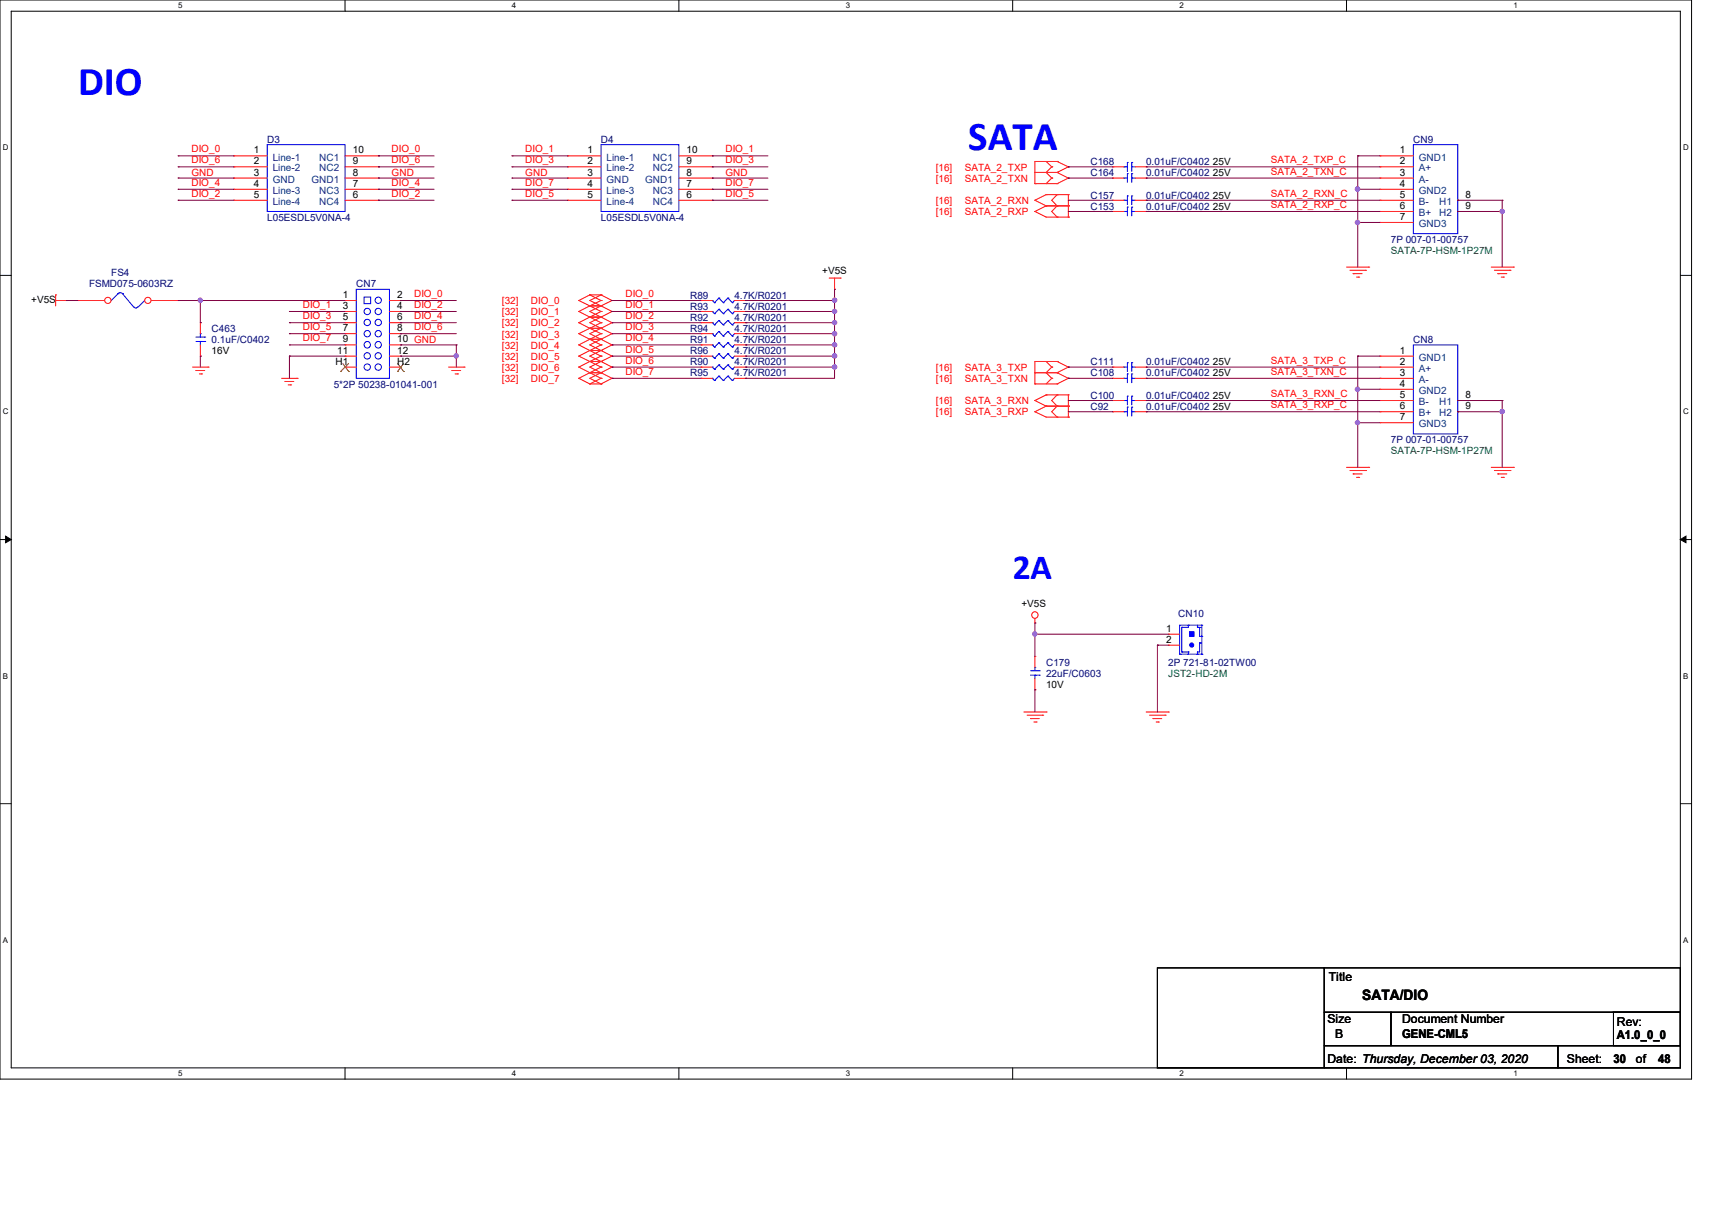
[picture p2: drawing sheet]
<svg xmlns="http://www.w3.org/2000/svg" width="297mm" height="210mm" viewBox="0 0 297 210" stroke-linecap="round" stroke-linejoin="round" font-family="sans-serif">
<path d="M0 0h293.5v187.3h-293.5zM1.9 1.9h289.6v183.4h-289.6z" fill="none" stroke="#000" stroke-width=".17"/>
<g fill="#fff">
<path d="M30.9 .2h.8v1.5h-.8z"/>
<path d="M30.9 185.5h.8v1.6h-.8z"/>
</g>
<path d="M59.9 0v1.9M59.9 185.3v2" fill="none" stroke="#000" stroke-width=".17"/>
<g fill="#fff">
<path d="M88.8 .2h.8v1.5h-.8z"/>
<path d="M88.8 185.5h.8v1.6h-.8z"/>
</g>
<path d="M117.8 0v1.9M117.8 185.3v2" fill="none" stroke="#000" stroke-width=".17"/>
<g fill="#fff">
<path d="M146.7 .2h.8v1.5h-.8z"/>
<path d="M146.7 185.5h.8v1.6h-.8z"/>
</g>
<path d="M175.7 0v1.9M175.7 185.3v2" fill="none" stroke="#000" stroke-width=".17"/>
<g fill="#fff">
<path d="M204.6 .2h.8v1.5h-.8z"/>
<path d="M204.6 185.5h.8v1.6h-.8z"/>
</g>
<path d="M233.6 0v1.9M233.6 185.3v2" fill="none" stroke="#000" stroke-width=".17"/>
<g fill="#fff">
<path d="M262.6 .2h.7v1.5h-.7z"/>
<path d="M262.6 185.5h.7v1.6h-.7z"/>
<path d="M.5 24.8h1v1.6h-1z"/>
<path d="M292 24.8h1v1.6h-1z"/>
<path d="M.5 70.7h1v1.5h-1z"/>
<path d="M292 70.7h1v1.5h-1z"/>
</g>
<path d="M0 47.8h1.9M291.5 47.8h2" fill="none" stroke="#000" stroke-width=".17"/>
<g fill="#fff">
<path d="M.5 116.5h.9v1.6h-.9z"/>
<path d="M292 116.5h.9v1.6h-.9z"/>
</g>
<path d="M0 93.6h1.9M291.5 93.6h2" fill="none" stroke="#000" stroke-width=".17"/>
<path d="M1 93l.9 .6-.9 .6zM291.5 93.6l1-.6v1.2z" fill="#000" stroke="#000" stroke-width=".17"/>
<g fill="#fff">
<path d="M.5 162.4h.9v1.5h-.9z"/>
<path d="M292 162.4h.9v1.5h-.9z"/>
</g>
<path d="M0 139.5h1.9M291.5 139.5h2M200.8 168h28.9v17.3h-28.9zM229.7 175.7h11.6v5.8h-11.6zM229.7 168h61.8v7.7h-61.8zM241.3 175.7h50.2v5.8h-50.2zM279.9 175.7h11.6v5.8h-11.6zM229.7 181.5h40.6v3.8h-40.6zM270.3 181.5h21.2v3.8h-21.2z" fill="none" stroke="#000" stroke-width=".17"/>
<g fill="none" stroke="#f00" stroke-width=".17">
<path d="M98.5 27.1h.1M98.5 29h.1M98.5 30.9h.1M98.5 32.9h.1M98.5 34.8h.1M98.5 27.1h5.8M98.5 29h5.8M98.5 30.9h5.8M98.5 32.9h5.8M98.5 34.8h5.8M117.8 27.1h5.8M117.8 29h5.8"/>
<path d="M117.8 30.9h5.8M117.8 32.9h5.8M117.8 34.8h5.8M123.6 29h.1M123.6 32.9h.1M123.6 34.8h.1M123.6 27.1h.1M123.6 30.9h.1M179.5 31.9h.1M179.5 29.9h.1M179.5 34.8h.1M179.5 36.7h.1"/>
<path d="M179.5 29.9h3.9M179.5 31.9h3.9M179.5 34.8l2 .9M179.5 36.7l2 1h3.8M181.5 33.8h.1M181.5 35.7h.1M181.5 28l1 1M181.5 35.7h3.8M181.5 33.8l-2 1M181.5 33.8h3.8M181.5 35.7l-2 1M182.5 30.9h.1"/>
<path d="M182.5 29h.1M182.5 30.9l-1 1M182.5 29l-1 .9 1 1M183.4 29.9h.1M183.4 31.9h.1M183.4 28h.1M183.4 35.7h.1M183.4 33.8h.1M183.4 37.7h.1M183.4 28h-3.9v3.9M183.4 29.9l1.9 1M183.4 28l1.9 1"/>
<path d="M183.4 33.8l-.9 1 .9 .9M183.4 35.7l-.9 1 .9 1M185.3 30.9h.1M185.3 29h.1M185.3 35.7h.1M185.3 33.8h.1M185.3 37.7h.1M185.3 30.9l-1.9 1M185.3 29l-1.9 .9M185.3 33.8v3.9M193 36.7h.1M193 36.7h2"/>
<path d="M196.9 36.7h1.9M198.8 36.7h.1M9.7 51.2h.1M9.7 52.2h1.9M9.7 51.2v1.9M11.6 52.2h.1M100.4 57.9h.1M100.4 59.9h.1M100.4 52.2h.1M100.4 54.1h.1M100.4 56h.1M100.4 57.9l1.9 1"/>
<path d="M100.4 59.9l1.9 .9M100.4 52.2l1.9 .9M100.4 54.1l1.9 .9M100.4 56l1.9 1M102.3 58.9h.1M102.3 57h.1M102.3 53.1h.1M102.3 51.2h.1M102.3 55h.1M102.3 58.9h2M102.3 57h2M102.3 57l-1.9 .9"/>
<path d="M102.3 57l2 .9M102.3 58.9l-1.9 1M102.3 58.9l2 1M102.3 53.1h2M102.3 51.2h2M102.3 51.2l-1.9 1M102.3 51.2l2 1M102.3 55h2M102.3 53.1l-1.9 1M102.3 53.1l2 1M102.3 55l-1.9 1M102.3 55l2 1"/>
<path d="M104.3 57h.1M104.3 58.9h.1M104.3 57.9h.1M104.3 59.9h.1M104.3 51.2h.1M104.3 53.1h.1M104.3 52.2h.1M104.3 55h.1M104.3 54.1h.1M104.3 56h.1M104.3 57l1.9 .9M104.3 57l-2 .9 2 1"/>
<path d="M104.3 57.9l-2 1M104.3 58.9l1.9 1M104.3 58.9l-2 1 2 .9M104.3 59.9l-2 .9M104.3 51.2l1.9 1M104.3 51.2l-2 1 2 .9M104.3 52.2l-2 .9M104.3 53.1l1.9 1M104.3 53.1l-2 1 2 .9M104.3 54.1l-2 .9M104.3 55l1.9 1M104.3 55l-2 1 2 1"/>
<path d="M104.3 56l-2 1M106.2 57.9h.1M106.2 59.9h.1M106.2 52.2h.1M106.2 54.1h.1M106.2 56h.1M106.2 57.9l-1.9 1M106.2 59.9l-1.9 .9M106.2 52.2l-1.9 .9M106.2 54.1l-1.9 .9M106.2 56l-1.9 1M143.8 48.3h2"/>
<path d="M144.8 50.2h.1M144.8 48.3v1.9M145.8 48.3h.1M233.6 46.4h3.8M234.2 46.9h2.7M234.7 47.5h.1M234.7 47.5h1.6M235.3 48.1h.4M235.7 48.1h.1M236.9 46.9h.1M237.4 46.4h.1M258.7 46.4h3.9"/>
<path d="M259.2 46.9h2.8M259.8 47.5h.1M259.8 47.5h1.6M260.4 48.1h.4M260.8 48.1h.1M262 46.9h.1M262.6 46.4h.1M33.4 63.7h2.7M34 64.3h.1M34 64.3h1.5M34.6 64.9h.4M35 64.9h.1"/>
<path d="M36.1 63.7h.1M48.9 65.7h2.7M49.4 66.2h.1M49.4 66.2h1.6M50 66.8h.4M50.4 66.8h.1M51.6 65.7h.1M77.8 63.7h2.7M78.4 64.3h.1M78.4 64.3h1.5M79 64.9h.4M79.4 64.9h.1"/>
<path d="M80.5 63.7h.1M100.4 63.7h.1M100.4 65.7h.1M100.4 61.8h.1M100.4 63.7l1.9 1M100.4 65.7l1.9 .9M100.4 61.8l1.9 .9M102.3 64.7h.1M102.3 62.7h.1M102.3 60.8h.1M102.3 66.6h.1M102.3 64.7h2"/>
<path d="M102.3 62.7h2M102.3 62.7l-1.9 1M102.3 62.7l2 1M102.3 60.8h2M102.3 66.6h2M102.3 64.7l-1.9 1M102.3 64.7l2 1M102.3 60.8l-1.9 1M102.3 60.8l2 1M104.3 62.7h.1M104.3 64.7h.1M104.3 63.7h.1"/>
<path d="M104.3 60.8h.1M104.3 66.6h.1M104.3 65.7h.1M104.3 61.8h.1M104.3 62.7l1.9 1M104.3 62.7l-2 1 2 1M104.3 63.7l-2 1M104.3 64.7l1.9 1M104.3 64.7l-2 1 2 .9M104.3 65.7l-2 .9M104.3 60.8l1.9 1M104.3 60.8l-2 1 2 .9"/>
<path d="M104.3 61.8l-2 .9M106.2 63.7h.1M106.2 65.7h.1M106.2 61.8h.1M106.2 63.7l-1.9 1M106.2 65.7l-1.9 .9M106.2 61.8l-1.9 .9M179.5 66.6h.1M179.5 64.7h.1M179.5 69.5h.1M179.5 71.5h.1M179.5 64.7h3.9"/>
<path d="M179.5 66.6h3.9M179.5 69.5l2 1M179.5 71.5l2 .9h3.8M181.5 68.5h.1M181.5 70.5h.1M181.5 62.7l1 1M181.5 70.5h3.8M181.5 68.5l-2 1M181.5 68.5h3.8M181.5 70.5l-2 1M182.5 65.7h.1M182.5 63.7h.1"/>
<path d="M182.5 65.7l-1 .9M182.5 63.7l-1 1 1 1M183.4 64.7h.1M183.4 66.6h.1M183.4 62.7h.1M183.4 70.5h.1M183.4 68.5h.1M183.4 72.4h.1M183.4 62.7h-3.9v3.9M183.4 64.7l1.9 1M183.4 62.7l1.9 1M183.4 68.5l-.9 1 .9 1"/>
<path d="M183.4 70.5l-.9 1 .9 .9M185.3 65.7h.1M185.3 63.7h.1M185.3 70.5h.1M185.3 68.5h.1M185.3 72.4h.1M185.3 68.5v3.9M185.3 65.7l-1.9 .9M185.3 63.7l-1.9 1M233.6 81.1h3.8M234.2 81.7h2.7M234.7 82.3h.1"/>
<path d="M234.7 82.3h1.6M235.3 82.8h.4M235.7 82.8h.1M236.9 81.7h.1M237.4 81.1h.1M258.7 81.1h3.9M259.2 81.7h2.8M259.8 82.3h.1M259.8 82.3h1.6M260.4 82.8h.4M260.8 82.8h.1M262 81.7h.1"/>
<path d="M262.6 81.1h.1M179.5 108.1h.1M179.5 107.4v.7M177.6 123.6h3.9M178.2 124.1h2.7M178.8 124.7h.1M178.8 124.7h1.5M179.4 125.3h.3M179.7 125.3h.1M180.9 124.1h.1M181.5 123.6h.1M198.8 123.6h3.9"/>
<path d="M199.4 124.1h2.7M200 124.7h.1M200 124.7h1.5M200.6 125.3h.4M201 125.3h.1M202.1 124.1h.1M202.7 123.6h.1"/>
<circle cx="179.5" cy="106.7" r=".56"/>
</g>
<g fill="none" stroke="#00f" stroke-width=".17">
<path d="M104.3 25.1h13.5v11.6h-13.5zM195 36.7h.1M195 36.7h.6M195.6 35.9h.1M195.6 35.9v1.6M196.3 35.9h.1M196.3 36.7h.1M196.3 36.7h.6M196.3 35.9v1.6M20.5 50.9l.4-.1 .4 .2M20.5 51h.1M20.5 51l-1.2 1.2"/>
<path d="M21.3 51h.1M21.3 51l1.9 2.3M23.9 53.3l-.3 .2-.4-.2M25.1 52.2h.1M25.1 52.2l-1.1 1.1"/>
</g>
<circle cx="18.7" cy="52.1" r=".54" fill="#fff" stroke="#f00" stroke-width=".17"/>
<path d="M13.5 52.2h.1M13.5 52.2h4.7" fill="none" stroke="#f00" stroke-width=".17"/>
<circle cx="25.7" cy="52.1" r=".54" fill="#fff" stroke="#f00" stroke-width=".17"/>
<g fill="none" stroke="#f00" stroke-width=".17">
<path d="M40.6 27.1h.1M40.6 29h.1M40.6 30.9h.1M40.6 32.9h.1M40.6 34.8h.1M40.6 27.1h5.8M40.6 29h5.8M40.6 30.9h5.8M40.6 32.9h5.8M40.6 34.8h5.8M59.9 27.1h5.8M59.9 29h5.8"/>
<path d="M59.9 30.9h5.8M59.9 32.9h5.8M59.9 34.8h5.8M65.7 29h.1M65.7 32.9h.1M65.7 34.8h.1M65.7 27.1h.1M65.7 30.9h.1M193 29h.1M193 30.9h.1M193 34.8h.1M193 29h2"/>
<path d="M193 30.9h2M193 34.8h2M196.9 29h1.9M196.9 30.9h1.9M196.9 34.8h1.9M198.8 29h.1M198.8 30.9h.1M198.8 34.8h.1M239.4 27.1h.1M239.4 29h.1M239.4 30.9h.1M239.4 32.9h.1"/>
<path d="M239.4 34.8h.1M239.4 36.7h.1M239.4 38.6h.1M239.4 27.1h5.8M239.4 29h5.8M239.4 30.9h5.8M239.4 32.9h5.8M239.4 34.8h5.8M239.4 36.7h5.8M239.4 38.6h5.8M252.9 34.8h.1M252.9 36.7h.1"/>
<path d="M26.2 52.2h4.7M30.9 52.2h.1M34.8 56h.1M34.8 56v1.9M34.8 59.9v1.9M59.9 52.2h.1M59.9 54.1h.1M59.9 56h.1M59.9 57.9h.1M59.9 59.9h.1M59.9 52.2h1.9M59.9 59.9h1.9"/>
<path d="M59.9 54.1h1.9M59.9 56h1.9M59.9 57.9h1.9M67.6 52.2h1.9M67.6 59.9h1.9M67.6 54.1h1.9M67.6 56h1.9M67.6 57.9h1.9M69.5 52.2h.1M69.5 54.1h.1M69.5 56h.1M69.5 57.9h.1"/>
<path d="M69.5 59.9h.1M121.6 59.9h.1M121.6 52.2h.1M121.6 54.1h.1M121.6 56h.1M121.6 57.9h.1M121.6 52.2h2M121.6 59.9h2M121.6 54.1h2M121.6 56h2M121.6 57.9h2M127.4 52.2h2"/>
<path d="M127.4 59.9h2M127.4 54.1h2M127.4 56h2M127.4 57.9h2M129.4 59.9h.1M129.4 52.2h.1M129.4 54.1h.1M129.4 56h.1M129.4 57.9h.1M34.8 61.8h.1M59.9 61.8h.1M59.9 63.7h.1"/>
<path d="M59.9 61.8h1.9M59.9 63.7h1.9M67.6 61.8h1.9M67.6 63.7h1.9M69.5 61.8h.1M69.5 63.7h.1M121.6 61.8h.1M121.6 63.7h.1M121.6 65.7h.1M121.6 61.8h2M121.6 63.7h2M121.6 65.7h2"/>
<path d="M127.4 61.8h2M127.4 63.7h2M127.4 65.7h2M129.4 61.8h.1M129.4 63.7h.1M129.4 65.7h.1M193 71.5h.1M193 63.7h.1M193 65.7h.1M193 69.5h.1M193 71.5h2M193 63.7h2"/>
<path d="M193 65.7h2M193 69.5h2M196.9 71.5h1.9M196.9 63.7h1.9M196.9 65.7h1.9M196.9 69.5h1.9M198.8 71.5h.1M198.8 63.7h.1M198.8 65.7h.1M198.8 69.5h.1M239.4 61.8h.1M239.4 63.7h.1"/>
<path d="M239.4 65.7h.1M239.4 67.6h.1M239.4 69.5h.1M239.4 71.5h.1M239.4 73.4h.1M239.4 71.5h5.8M239.4 61.8h5.8M239.4 63.7h5.8M239.4 65.7h5.8M239.4 67.6h5.8M239.4 69.5h5.8M239.4 73.4h5.8"/>
<path d="M252.9 69.5h.1M252.9 71.5h.1M179.5 119.7h.1M179.5 113.9h.1M179.5 113.9v1.9M179.5 117.8v1.9M202.7 110.1h.1M202.7 112h.1M202.7 110.1h1.9M202.7 112h1.9"/>
</g>
<g fill="none" stroke="#00f" stroke-width=".17">
<path d="M46.4 25.1h13.5v11.6h-13.5zM195 29h.1M195 30.9h.1M195 34.8h.1M195 29h.6M195 30.9h.6M195 34.8h.6M195.6 28.2h.1M195.6 30.1h.1M195.6 34h.1M195.6 28.2v1.6M195.6 30.1v1.6"/>
<path d="M195.6 34v1.5M196.3 28.2h.1M196.3 29h.1M196.3 30.1h.1M196.3 30.9h.1M196.3 34h.1M196.3 34.8h.1M196.3 28.2v1.6M196.3 30.1v1.6M196.3 34v1.5M196.3 29h.6M196.3 30.9h.6"/>
<path d="M196.3 34.8h.6M245.2 25.1h7.7v15.5h-7.7zM34 58.5h1.5M34 59.3h1.5M34.8 57.9h.1M34.8 59.3h.1M34.8 57.9v.6M34.8 59.3v.6M35.5 58.5h.1M35.5 59.3h.1M61.8 50.2h5.8v15.5h-5.8zM63.2 51.6h1.1v1.1h-1.1z"/>
<path d="M123.6 59.9h.1M123.6 52.2h.1M123.6 54.1h.1M123.6 56h.1M123.6 57.9h.1M123.6 59.9l.4 .3M123.6 52.2l.4 .3M123.6 54.1l.4 .3M123.6 56l.4 .4M123.6 57.9l.4 .4M124 52.5h.1M124 54.4h.1"/>
<path d="M124 56.4h.1M124 58.3h.1M124.7 59.5h.1M124.7 51.7h.1M124.7 53.7h.1M124.7 55.6h.1M124.7 57.5h.1M124.7 59.5l-.7 .7M124.7 59.5l.8 .7M124.7 51.7l-.7 .8M124.7 51.7l.8 .8M124.7 53.7l-.7 .7"/>
<path d="M124.7 53.7l.8 .7M124.7 55.6l-.7 .8M124.7 55.6l.8 .8M124.7 57.5l-.7 .8M124.7 57.5l.8 .8M125.5 52.5h.1M125.5 54.4h.1M125.5 56.4h.1M125.5 58.3h.1M126.3 59.5h.1M126.3 51.7h.1M126.3 53.7h.1"/>
<path d="M126.3 55.6h.1M126.3 57.5h.1M126.3 59.5l.7 .7M126.3 59.5l-.8 .7M126.3 51.7l.7 .8M126.3 51.7l-.8 .8M126.3 53.7l.7 .7M126.3 53.7l-.8 .7M126.3 55.6l.7 .8M126.3 55.6l-.8 .8M126.3 57.5l.7 .8M126.3 57.5l-.8 .8"/>
<path d="M127 52.5h.1M127 54.4h.1M127 56.4h.1M127 58.3h.1M127.4 59.9l-.4 .3M127.4 52.2l-.4 .3M127.4 54.1l-.4 .3M127.4 56l-.4 .4M127.4 57.9l-.4 .4M245.2 59.9h7.7v15.4h-7.7zM123.6 61.8h.1M123.6 63.7h.1"/>
<path d="M123.6 65.7h.1M123.6 61.8l.4 .4M123.6 63.7l.4 .4M123.6 65.7l.4 .3M124 60.2h.1M124 62.2h.1M124 64.1h.1M124 66h.1M124.7 61.4h.1M124.7 63.3h.1M124.7 65.3h.1M124.7 61.4l-.7 .8"/>
<path d="M124.7 61.4l.8 .8M124.7 63.3l-.7 .8M124.7 63.3l.8 .8M124.7 65.3l-.7 .7M124.7 65.3l.8 .7M125.5 60.2h.1M125.5 62.2h.1M125.5 64.1h.1M125.5 66h.1M126.3 61.4h.1M126.3 63.3h.1M126.3 65.3h.1"/>
<path d="M126.3 61.4l.7 .8M126.3 61.4l-.8 .8M126.3 63.3l.7 .8M126.3 63.3l-.8 .8M126.3 65.3l.7 .7M126.3 65.3l-.8 .7M127 60.2h.1M127 62.2h.1M127 64.1h.1M127 66h.1M127.4 61.8l-.4 .4M127.4 63.7l-.4 .4"/>
<path d="M127.4 65.7l-.4 .3M195 71.5h.1M195 63.7h.1M195 65.7h.1M195 69.5h.1M195 71.5h.6M195 63.7h.6M195 65.7h.6M195 69.5h.6M195.6 70.7h.1M195.6 62.9h.1M195.6 64.9h.1"/>
<path d="M195.6 68.7h.1M195.6 62.9v1.6M195.6 64.9v1.5M195.6 68.7v1.6M195.6 70.7v1.5M196.3 70.7h.1M196.3 71.5h.1M196.3 62.9h.1M196.3 63.7h.1M196.3 64.9h.1M196.3 65.7h.1M196.3 68.7h.1"/>
<path d="M196.3 69.5h.1M196.3 71.5h.6M196.3 62.9v1.6M196.3 64.9v1.5M196.3 68.7v1.6M196.3 70.7v1.5M196.3 63.7h.6M196.3 65.7h.6M196.3 69.5h.6M178.8 116.4h1.5M178.8 117.2h1.5M179.5 115.8h.1"/>
<path d="M179.5 117.2h.1M179.5 115.8v.6M179.5 117.2v.6M180.3 116.4h.1M180.3 117.2h.1M204.6 113.5h.1M204.6 113.5h3.9M205 113.2h.1M205 108.9h.1M205 108.9v4.3M205 113.2h1.2M206.2 113.2h.1"/>
<path d="M206.2 108.5h.1M206.2 108.5v.4h-1.2M206.2 113.2v.3M207.7 108.9h.1M207.7 113.5h.1M207.7 113.2h.1M207.7 108.9h.4M207.7 108.5v.4M207.7 113.2v.3M208.1 108.9h.1M208.1 111.6h.1M208.1 108.9v1.5h.4"/>
<path d="M208.1 111.6v1.6h-.4M208.1 111.6h.4M208.5 108.5h.1M208.5 113.5h.1M208.5 110.4h.1M208.5 108.5h-3.9v5M208.5 108.5v5"/>
<circle cx="63.7" cy="59.8" r=".56"/>
<circle cx="63.7" cy="57.9" r=".55"/>
<circle cx="63.7" cy="56" r=".55"/>
<circle cx="63.7" cy="54.1" r=".55"/>
<circle cx="65.6" cy="59.8" r=".56"/>
<circle cx="65.6" cy="56" r=".55"/>
<circle cx="65.6" cy="52.1" r=".55"/>
<circle cx="65.6" cy="54.1" r=".55"/>
<circle cx="65.6" cy="57.9" r=".55"/>
<circle cx="63.7" cy="61.8" r=".55"/>
<circle cx="63.7" cy="63.7" r=".55"/>
<circle cx="65.6" cy="63.7" r=".55"/>
<circle cx="65.6" cy="61.8" r=".55"/>
</g>
<g fill="#00f" stroke="#00f" stroke-width=".17">
<path d="M206.4 109.6h.7v.8h-.7z" fill-rule="evenodd"/>
<circle cx="206.7" cy="112" r=".36"/>
</g>
<path d="M59.1 64.5h.1M59.4 63.1l1.1 1.4M60.5 64.5h.1M60.5 63.1l-1.4 1.4M69 64.5h.1M69 63.1l1 1.4M70 64.5h.1M70 63.1l-1 1.4" fill="none" stroke="#804000" stroke-width=".17"/>
<g fill="none" stroke="#800040" stroke-width=".17">
<path d="M30.9 27.1h.1M30.9 30.9h.1M30.9 29h.1M30.9 32.9h.1M30.9 34.8h.1M30.9 27.1h9.7M30.9 30.9h9.7M30.9 34.8h9.7M30.9 29h9.7M30.9 32.9h9.7M65.7 30.9h.1M65.7 27.1h.1"/>
<path d="M65.7 29h.1M65.7 32.9h.1M65.7 34.8h.1M65.7 27.1h9.6M65.7 30.9h9.6M65.7 34.8h9.6M65.7 29h9.6M65.7 32.9h9.6M88.8 30.9h.1M88.8 27.1h.1M88.8 29h.1M88.8 32.9h.1"/>
<path d="M88.8 34.8h.1M88.8 27.1h9.7M88.8 30.9h9.7M88.8 34.8h9.7M88.8 29h9.7M88.8 32.9h9.7M123.6 30.9h.1M123.6 27.1h.1M123.6 29h.1M123.6 32.9h.1M123.6 34.8h.1M123.6 27.1h9.6"/>
<path d="M123.6 30.9h9.6M123.6 34.8h9.6M123.6 29h9.6M123.6 32.9h9.6M185.3 34.8h.1M185.3 36.7h.1M185.3 30.9h.1M185.3 29h.1M185.3 30.9h7.7M185.3 34.8h7.7M185.3 36.7h7.7M185.3 29h7.7"/>
<path d="M198.8 36.7h.1M198.8 34.8h.1M198.8 30.9h.1M198.8 29h.1M198.8 30.9h40.6M198.8 34.8h40.6M198.8 36.7h40.6M198.8 29h40.6M235.5 38.6h.1M235.5 27.1h.1M235.5 32.9h.1M235.5 27.1h3.9"/>
<path d="M235.5 38.6h3.9M235.5 27.1v19.3M235.5 32.9h3.9M252.9 34.8h.1M252.9 36.7h.1M252.9 34.8h7.7M252.9 36.7h7.7M260.6 34.8h.1M260.6 36.7h.1M260.6 34.8v11.6M11.6 52.2h.1M11.6 52.2h1.9"/>
<path d="M30.9 52.2h.1M30.9 52.2h29M34.8 52.2h.1M34.8 56h.1M34.8 52.2v3.8M50.2 54.1h.1M50.2 56h.1M50.2 57.9h.1M50.2 59.9h.1M50.2 59.9h9.7M50.2 57.9h9.7M50.2 54.1h9.7"/>
<path d="M50.2 56h9.7M69.5 59.9h.1M69.5 52.2h.1M69.5 54.1h.1M69.5 56h.1M69.5 57.9h.1M69.5 59.9h9.7M69.5 52.2h9.7M69.5 57.9h9.7M69.5 54.1h9.7M69.5 56h9.7M79.2 59.9h.1"/>
<path d="M79.2 59.9v3.8M106.2 57.9h.1M106.2 59.9h.1M106.2 52.2h.1M106.2 56h.1M106.2 54.1h.1M106.2 59.9h15.4M106.2 52.2h15.4M106.2 57.9h15.4M106.2 54.1h15.4M106.2 56h15.4M129.4 59.9h.1"/>
<path d="M129.4 52.2h.1M129.4 57.9h.1M129.4 54.1h.1M129.4 56h.1M129.4 59.9h15.4M129.4 52.2h15.4M129.4 57.9h15.4M129.4 54.1h15.4M129.4 56h15.4M144.8 57.9h.1M144.8 50.2h.1M144.8 56h.1"/>
<path d="M144.8 52.2h.1M144.8 59.9h.1M144.8 54.1h.1M144.8 50.2v15.5h-15.4M34.8 61.8h.1M34.8 61.8v1.9M50.2 61.8h.1M50.2 61.8h9.7M50.2 61.8v3.9M69.5 61.8h.1M69.5 61.8h9.7M79.2 61.8h.1"/>
<path d="M106.2 65.7h.1M106.2 63.7h.1M106.2 61.8h.1M106.2 65.7h15.4M106.2 63.7h15.4M106.2 61.8h15.4M129.4 65.7h.1M129.4 61.8h.1M129.4 63.7h.1M129.4 63.7h15.4M129.4 61.8h15.4M144.8 63.7h.1"/>
<path d="M144.8 61.8h.1M185.3 69.5h.1M185.3 71.5h.1M185.3 65.7h.1M185.3 63.7h.1M185.3 65.7h7.7M185.3 63.7h7.7M185.3 69.5h7.7M185.3 71.5h7.7M198.8 71.5h.1M198.8 69.5h.1M198.8 65.7h.1"/>
<path d="M198.8 63.7h.1M198.8 65.7h40.6M198.8 63.7h40.6M198.8 69.5h40.6M198.8 71.5h40.6M235.5 73.4h.1M235.5 61.8h.1M235.5 67.6h.1M235.5 61.8h3.9M235.5 61.8v19.3M235.5 73.4h3.9M235.5 67.6h3.9"/>
<path d="M252.9 69.5h.1M252.9 71.5h.1M252.9 69.5h7.7M252.9 71.5h7.7M260.6 69.5h.1M260.6 71.5h.1M260.6 69.5v11.6M179.5 119.7h.1M179.5 108.1h.1M179.5 110.1h.1M179.5 108.1v5.8M179.5 119.7v3.9"/>
<path d="M179.5 110.1h23.2M200.8 112h.1M200.8 112v11.6M200.8 112h1.9"/>
</g>
<g fill="#f0f" stroke="#f0f" stroke-width=".17">
<circle cx="144.8" cy="59.8" r=".37"/>
<circle cx="144.8" cy="52.1" r=".38"/>
<circle cx="144.8" cy="57.9" r=".38"/>
<circle cx="144.8" cy="54" r=".37"/>
<circle cx="144.8" cy="61.8" r=".38"/>
<circle cx="144.8" cy="56" r=".37"/>
<circle cx="144.8" cy="63.7" r=".37"/>
<circle cx="34.7" cy="52.1" r=".37"/>
<circle cx="235.5" cy="38.6" r=".38"/>
<circle cx="235.5" cy="32.8" r=".38"/>
<circle cx="260.6" cy="36.7" r=".37"/>
<circle cx="235.5" cy="73.3" r=".37"/>
<circle cx="235.5" cy="67.6" r=".38"/>
<circle cx="260.6" cy="71.4" r=".38"/>
<circle cx="179.5" cy="110" r=".37"/>
<circle cx="79.1" cy="61.8" r=".37"/>
</g>
<g font-size="7.1" fill="#00f">
<text x="13.5" y="16.4">DIO</text>
<text x="168" y="26.1">SATA</text>
</g>
<text font-size="6.1" fill="#00f" x="175.7" y="100.5">2A</text>
<text font-size="2.5" x="236.3" y="173.6">SATA/DIO</text>
<g font-size="2.1">
<text x="230.5" y="170.3">Title</text>
<text x="230.3" y="177.6">Size</text>
<text x="243.3" y="177.6">Document Number</text>
<text x="280.5" y="178">Rev:</text>
<text x="230.3" y="184.4">Date: Thursday, December 03, 2020</text>
<text x="231.7" y="180.1">B</text>
<text x="243.2" y="180.2">GENE-CML5</text>
<text x="271.8" y="184.4">Sheet:</text>
<text x="279.9" y="184.4">30</text>
<text x="280.5" y="180.4">A1.0_0_0</text>
<text x="283.8" y="184.4">of</text>
<text x="287.7" y="184.4">48</text>
</g>
<g font-size="1.7" fill="#f00">
<text x="33.2" y="26.5">DIO_0</text>
<text x="33.2" y="28.4">DIO_6</text>
<text x="67.9" y="26.5">DIO_0</text>
<text x="67.9" y="28.4">DIO_6</text>
<text x="91.1" y="26.5">DIO_1</text>
<text x="91.1" y="28.4">DIO_3</text>
<text x="125.8" y="26.5">DIO_1</text>
<text x="125.8" y="28.4">DIO_3</text>
<text x="162.3" y="29.6">[16]</text>
<text x="167.4" y="29.6">SATA_2_TXP</text>
<text x="220.5" y="28.4">SATA_2_TXP_C</text>
<text x="33.2" y="30.5">GND</text>
<text x="33.2" y="32.3">DIO_4</text>
<text x="33.2" y="34.2">DIO_2</text>
<text x="67.9" y="30.5">GND</text>
<text x="67.9" y="32.3">DIO_4</text>
<text x="67.9" y="34.2">DIO_2</text>
<text x="91.1" y="30.5">GND</text>
<text x="91.1" y="32.3">DIO_7</text>
<text x="91.1" y="34.2">DIO_5</text>
<text x="125.8" y="30.5">GND</text>
<text x="125.8" y="32.3">DIO_7</text>
<text x="125.8" y="34.2">DIO_5</text>
<text x="162.3" y="31.5">[16]</text>
<text x="162.3" y="35.4">[16]</text>
<text x="167.4" y="31.5">SATA_2_TXN</text>
<text x="167.4" y="35.4">SATA_2_RXN</text>
<text x="220.5" y="34.2">SATA_2_RXN_C</text>
<text x="220.5" y="30.3">SATA_2_TXN_C</text>
<text x="162.3" y="37.3">[16]</text>
<text x="167.4" y="37.3">SATA_2_RXP</text>
<text x="220.5" y="36.1">SATA_2_RXP_C</text>
<text x="52.5" y="53.5">DIO_1</text>
<text x="71.8" y="51.6">DIO_0</text>
<text x="71.8" y="53.5">DIO_2</text>
<text x="87.1" y="52.8">[32]</text>
<text x="92.1" y="52.8">DIO_0</text>
<text x="108.5" y="51.6">DIO_0</text>
<text x="108.5" y="53.5">DIO_1</text>
<text x="52.5" y="55.4">DIO_3</text>
<text x="52.5" y="57.3">DIO_5</text>
<text x="52.5" y="59.3">DIO_7</text>
<text x="71.8" y="55.4">DIO_4</text>
<text x="71.8" y="57.3">DIO_6</text>
<text x="87.1" y="58.6">[32]</text>
<text x="87.1" y="54.7">[32]</text>
<text x="87.1" y="56.6">[32]</text>
<text x="92.1" y="58.6">DIO_3</text>
<text x="92.1" y="54.7">DIO_1</text>
<text x="92.1" y="56.6">DIO_2</text>
<text x="108.5" y="57.3">DIO_3</text>
<text x="108.5" y="59.3">DIO_4</text>
<text x="108.5" y="55.4">DIO_2</text>
<text x="87.1" y="64.3">[32]</text>
<text x="87.1" y="60.5">[32]</text>
<text x="87.1" y="62.4">[32]</text>
<text x="92.1" y="64.3">DIO_6</text>
<text x="92.1" y="60.5">DIO_4</text>
<text x="92.1" y="62.4">DIO_5</text>
<text x="108.5" y="65.1">DIO_7</text>
<text x="108.5" y="63.1">DIO_6</text>
<text x="108.5" y="61.2">DIO_5</text>
<text x="162.3" y="64.3">[16]</text>
<text x="167.4" y="64.3">SATA_3_TXP</text>
<text x="220.5" y="65.1">SATA_3_TXN_C</text>
<text x="220.5" y="63.1">SATA_3_TXP_C</text>
<text x="87.1" y="66.3">[32]</text>
<text x="92.1" y="66.3">DIO_7</text>
<text x="162.3" y="66.3">[16]</text>
<text x="162.3" y="70.1">[16]</text>
<text x="167.4" y="66.3">SATA_3_TXN</text>
<text x="167.4" y="70.1">SATA_3_RXN</text>
<text x="220.5" y="70.9">SATA_3_RXP_C</text>
<text x="220.5" y="68.9">SATA_3_RXN_C</text>
<text x="162.3" y="72.1">[16]</text>
<text x="167.4" y="72.1">SATA_3_RXP</text>
</g>
<g font-size="1.7">
<text x="44" y="26.6">1</text>
<text x="44" y="28.5">2</text>
<text x="61.2" y="28.5">9</text>
<text x="61.2" y="26.6">10</text>
<text x="101.9" y="26.6">1</text>
<text x="101.9" y="28.5">2</text>
<text x="119.1" y="28.5">9</text>
<text x="119.1" y="26.6">10</text>
<text x="210.4" y="28.7">25V</text>
<text x="242.8" y="26.6">1</text>
<text x="242.8" y="28.5">2</text>
<text x="44" y="30.5">3</text>
<text x="44" y="32.4">4</text>
<text x="44" y="34.3">5</text>
<text x="61.2" y="32.4">7</text>
<text x="61.2" y="34.3">6</text>
<text x="61.2" y="30.5">8</text>
<text x="101.9" y="30.5">3</text>
<text x="101.9" y="32.4">4</text>
<text x="101.9" y="34.3">5</text>
<text x="119.1" y="32.4">7</text>
<text x="119.1" y="34.3">6</text>
<text x="119.1" y="30.5">8</text>
<text x="210.4" y="30.6">25V</text>
<text x="210.4" y="34.5">25V</text>
<text x="242.8" y="30.5">3</text>
<text x="242.8" y="32.4">4</text>
<text x="242.8" y="34.3">5</text>
<text x="254.2" y="34.3">8</text>
<text x="210.4" y="36.4">25V</text>
<text x="242.8" y="36.3">6</text>
<text x="242.8" y="38.2">7</text>
<text x="254.2" y="36.3">9</text>
<text x="142.7" y="47.6">+V5S</text>
<text x="5.4" y="52.6">+V5S</text>
<text x="59.5" y="51.7">1</text>
<text x="59.5" y="53.6">3</text>
<text x="68.9" y="51.7">2</text>
<text x="68.9" y="53.6">4</text>
<text x="59.5" y="55.6">5</text>
<text x="59.5" y="57.5">7</text>
<text x="59.5" y="59.4">9</text>
<text x="68.9" y="55.6">6</text>
<text x="68.9" y="57.5">8</text>
<text x="68.9" y="59.4">10 GND</text>
<text x="36.7" y="61.5">16V</text>
<text x="58.2" y="63.3">H1</text>
<text x="58.5" y="61.4">11</text>
<text x="68.9" y="61.4">12</text>
<text x="68.9" y="63.3">H2</text>
<text x="210.4" y="63.4">25V</text>
<text x="210.4" y="65.3">25V</text>
<text x="242.8" y="61.4">1</text>
<text x="242.8" y="63.3">2</text>
<text x="242.8" y="65.2">3</text>
<text x="210.4" y="71.1">25V</text>
<text x="210.4" y="69.2">25V</text>
<text x="242.8" y="67.1">4</text>
<text x="242.8" y="69.1">5</text>
<text x="242.8" y="71">6</text>
<text x="254.2" y="69.1">8</text>
<text x="254.2" y="71">9</text>
<text x="242.8" y="72.9">7</text>
<text x="177.2" y="105.3">+V5S</text>
<text x="202.3" y="109.6">1</text>
<text x="202.3" y="111.5">2</text>
<text x="181.5" y="119.4">10V</text>
</g>
<g font-size="1.7" fill="#000080">
<text x="46.4" y="24.8">D3</text>
<text x="104.3" y="24.8">D4</text>
<text x="189.2" y="28.7">C168</text>
<text x="198.8" y="28.7">0.01uF/C0402</text>
<text x="245.2" y="24.8">CN9</text>
<text x="189.2" y="30.6">C164</text>
<text x="189.2" y="34.5">C157</text>
<text x="198.8" y="30.6">0.01uF/C0402</text>
<text x="198.8" y="34.5">0.01uF/C0402</text>
<text x="46.4" y="38.3">L05ESDL5V0NA-4</text>
<text x="104.3" y="38.3">L05ESDL5V0NA-4</text>
<text x="189.2" y="36.4">C153</text>
<text x="198.8" y="36.4">0.01uF/C0402</text>
<text x="19.3" y="48">FS4</text>
<text x="241.3" y="42.2">7P 007-01-00757</text>
<text x="15.5" y="49.9">FSMD075-0603RZ</text>
<text x="61.8" y="49.9">CN7</text>
<text x="119.7" y="51.8">R89</text>
<text x="119.7" y="53.8">R93</text>
<text x="127.4" y="51.8">4.7K/R0201</text>
<text x="127.4" y="53.8">4.7K/R0201</text>
<text x="36.7" y="57.6">C463</text>
<text x="36.7" y="59.5">0.1uF/C0402</text>
<text x="119.7" y="59.5">R91</text>
<text x="119.7" y="55.7">R92</text>
<text x="119.7" y="57.6">R94</text>
<text x="127.4" y="59.5">4.7K/R0201</text>
<text x="127.4" y="55.7">4.7K/R0201</text>
<text x="127.4" y="57.6">4.7K/R0201</text>
<text x="245.2" y="59.5">CN8</text>
<text x="119.7" y="61.5">R96</text>
<text x="119.7" y="63.4">R90</text>
<text x="119.7" y="65.3">R95</text>
<text x="127.4" y="61.5">4.7K/R0201</text>
<text x="127.4" y="63.4">4.7K/R0201</text>
<text x="127.4" y="65.3">4.7K/R0201</text>
<text x="189.2" y="63.4">C111</text>
<text x="189.2" y="65.3">C108</text>
<text x="198.8" y="63.4">0.01uF/C0402</text>
<text x="198.8" y="65.3">0.01uF/C0402</text>
<text x="57.9" y="67.3">5*2P 50238-01041-001</text>
<text x="189.2" y="71.1">C92</text>
<text x="189.2" y="69.2">C100</text>
<text x="198.8" y="71.1">0.01uF/C0402</text>
<text x="198.8" y="69.2">0.01uF/C0402</text>
<text x="241.3" y="76.9">7P 007-01-00757</text>
<text x="204.4" y="107">CN10</text>
<text x="181.5" y="115.5">C179</text>
<text x="181.5" y="117.4">22uF/C0603</text>
<text x="202.7" y="115.5">2P 721-81-02TW00</text>
</g>
<g font-size="1.7" fill="#004080">
<text x="47.3" y="27.9">Line-1</text>
<text x="47.3" y="29.8">Line-2</text>
<text x="55.4" y="29.8">NC2</text>
<text x="55.4" y="27.9">NC1</text>
<text x="105.2" y="27.9">Line-1</text>
<text x="105.2" y="29.8">Line-2</text>
<text x="113.3" y="29.8">NC2</text>
<text x="113.3" y="27.9">NC1</text>
<text x="246.1" y="27.9">GND1</text>
<text x="246.1" y="29.8">A+</text>
<text x="47.3" y="31.7">GND</text>
<text x="47.3" y="33.7">Line-3</text>
<text x="47.3" y="35.6">Line-4</text>
<text x="54" y="31.7">GND1</text>
<text x="55.4" y="33.7">NC3</text>
<text x="55.4" y="35.6">NC4</text>
<text x="105.2" y="31.7">GND</text>
<text x="105.2" y="33.7">Line-3</text>
<text x="105.2" y="35.6">Line-4</text>
<text x="111.9" y="31.7">GND1</text>
<text x="113.3" y="33.7">NC3</text>
<text x="113.3" y="35.6">NC4</text>
<text x="246.1" y="31.7">A-</text>
<text x="246.1" y="33.7">GND2</text>
<text x="246.1" y="35.6">B-</text>
<text x="249.7" y="35.6">H1</text>
<text x="246.1" y="37.5">B+</text>
<text x="246.1" y="39.4">GND3</text>
<text x="249.7" y="37.5">H2</text>
<text x="246.1" y="62.6">GND1</text>
<text x="246.1" y="64.5">A+</text>
<text x="246.1" y="66.5">A-</text>
<text x="246.1" y="68.4">GND2</text>
<text x="246.1" y="70.3">B-</text>
<text x="249.7" y="70.3">H1</text>
<text x="246.1" y="72.3">B+</text>
<text x="246.1" y="74.2">GND3</text>
<text x="249.7" y="72.3">H2</text>
</g>
<g font-size="1.7" fill="#008000">
<text x="241.3" y="44.1">SATA-7P-HSM-1P27M</text>
<text x="241.3" y="78.8">SATA-7P-HSM-1P27M</text>
<text x="202.7" y="117.4">JST2-HD-2M</text>
</g>
<g font-size="1.4">
<text x="30.9" y="1.4">5</text>
<text x="88.8" y="1.4">4</text>
<text x="146.7" y="1.4">3</text>
<text x="204.6" y="1.4">2</text>
<text x="262.6" y="1.4">1</text>
<text x=".5" y="26.1">D</text>
<text x="292" y="26.1">D</text>
<text x=".5" y="71.9">C</text>
<text x="292" y="71.9">C</text>
<text x=".5" y="117.8">B</text>
<text x="292" y="117.8">B</text>
<text x=".5" y="163.6">A</text>
<text x="292" y="163.6">A</text>
<text x="30.9" y="186.8">5</text>
<text x="88.8" y="186.8">4</text>
<text x="146.7" y="186.8">3</text>
<text x="204.6" y="186.8">2</text>
<text x="262.6" y="186.8">1</text>
</g>
</svg>
